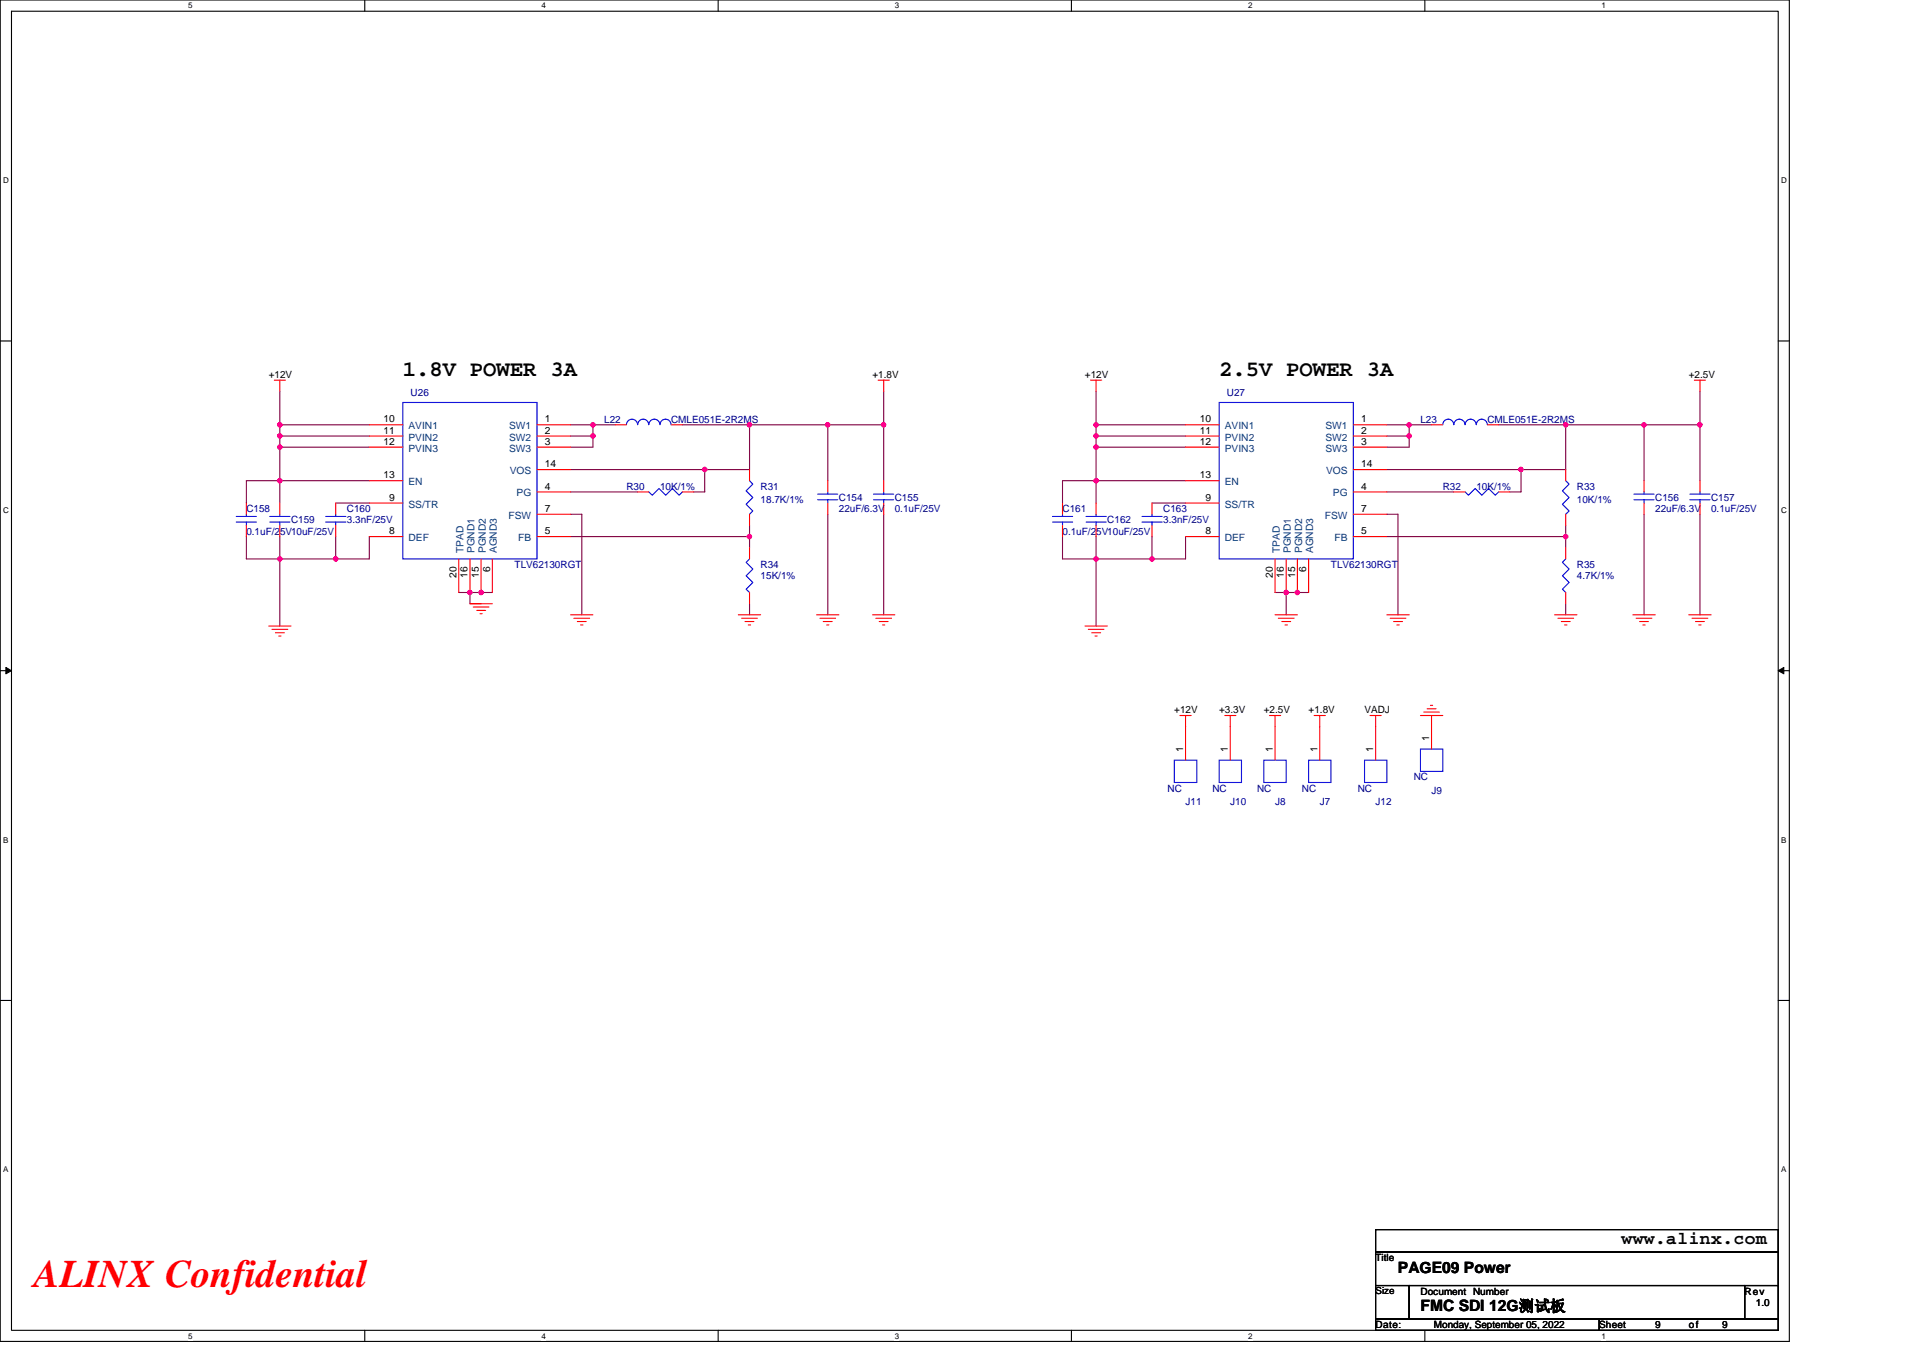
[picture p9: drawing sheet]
<svg xmlns="http://www.w3.org/2000/svg" width="297mm" height="210mm" viewBox="0 0 297 210" stroke-linecap="round" stroke-linejoin="round" font-family="sans-serif">
<path d="M0 0h276.4v207.3h-276.4zM1.8 1.7h272.9v203.8h-272.9z" fill="none" stroke="#000" stroke-width=".17"/>
<g fill="#fff">
<path d="M29.1 .2h.6v1.4h-.6z"/>
<path d="M29.1 205.7h.6v1.4h-.6z"/>
</g>
<path d="M56.3 0v1.7M56.3 205.5v1.8" fill="none" stroke="#000" stroke-width=".17"/>
<g fill="#fff">
<path d="M83.6 .2h.7v1.4h-.7z"/>
<path d="M83.6 205.7h.7v1.4h-.7z"/>
</g>
<path d="M110.9 0v1.7M110.9 205.5v1.8" fill="none" stroke="#000" stroke-width=".17"/>
<g fill="#fff">
<path d="M138.2 .2h.7v1.4h-.7z"/>
<path d="M138.2 205.7h.7v1.4h-.7z"/>
</g>
<path d="M165.5 0v1.7M165.5 205.5v1.8" fill="none" stroke="#000" stroke-width=".17"/>
<g fill="#fff">
<path d="M192.8 .2h.6v1.4h-.6z"/>
<path d="M192.8 205.7h.6v1.4h-.6z"/>
</g>
<path d="M220.1 0v1.7M220.1 205.5v1.8" fill="none" stroke="#000" stroke-width=".17"/>
<g fill="#fff">
<path d="M247.4 .2h.6v1.4h-.6z"/>
<path d="M247.4 205.7h.6v1.4h-.6z"/>
<path d="M.5 27.2h.8v1.4h-.8z"/>
<path d="M275.1 27.2h.9v1.4h-.9z"/>
<path d="M.5 78.1h.8v1.4h-.8z"/>
<path d="M275.1 78.1h.9v1.4h-.9z"/>
</g>
<path d="M0 52.7h1.8M274.7 52.7h1.7" fill="none" stroke="#000" stroke-width=".17"/>
<g fill="#fff">
<path d="M.5 129.1h.8v1.4h-.8z"/>
<path d="M275.1 129.1h.8v1.4h-.8z"/>
</g>
<path d="M0 103.6h1.8M274.7 103.6h1.7" fill="none" stroke="#000" stroke-width=".17"/>
<path d="M.9 103.1l.9 .5-.9 .5zM274.7 103.6l.8-.5v1z" fill="#000" stroke="#000" stroke-width=".15"/>
<g fill="#fff">
<path d="M.5 180h.8v1.4h-.8z"/>
<path d="M275.1 180h.8v1.4h-.8z"/>
</g>
<path d="M0 154.6h1.8M274.7 154.6h1.7M212.5 190h62.2v3.5h-62.2zM212.5 193.5h62.2v5.1h-62.2zM212.5 198.6h5.2v5.2h-5.2zM217.7 198.6h51.8v5.2h-51.8zM269.5 198.6h5.2v5.2h-5.2zM212.5 203.8h34.5v1.7h-34.5zM247 203.8h27.7v1.7h-27.7z" fill="none" stroke="#000" stroke-width=".17"/>
<g fill="none" stroke="#800040" stroke-width=".17">
<path d="M38.1 77.7v-3.4h5.1v3.4M43.2 65.6h13.8M43.2 60.5v5.1M43.2 69.1v5.2h13.8M43.2 65.6v1.8h13.8M43.2 69.1h13.8M43.2 67.4v1.7M51.9 77.7h5.1M88.1 79.5h1.8v15.5M88.1 72.6h20.8M88.1 76h10.4M88.1 67.4h3.5"/>
<path d="M88.1 65.6h3.5M91.6 65.6h3.4M91.6 67.4v1.7h-3.5M91.6 65.6v1.8M105.4 65.6h10.4M108.9 72.6v3.4h-1.8M115.8 65.6h12.1M115.8 65.6v7h-6.9M127.9 79.5v15.5M127.9 65.6v8.7M127.9 65.6h8.6M136.5 60.5v5.1"/>
<path d="M136.5 65.6v8.7M136.5 79.5v15.5M164.1 77.7v-3.4h5.2v3.4M169.3 65.6h13.8M169.3 67.4h13.8M169.3 67.4v1.7M169.3 69.1v5.2h13.8M169.3 60.5v5.1M169.3 65.6v1.8M169.3 69.1h13.8M177.9 77.7h5.2M214.2 79.5h1.7v15.5"/>
<path d="M214.2 76h10.4M214.2 67.4h3.5M214.2 65.6h3.5M214.2 72.6h20.7M217.7 65.6h3.4M217.7 65.6v1.8M217.7 67.4v1.7h-3.5M231.5 65.6h10.3M234.9 72.6v3.4h-1.7M241.8 65.6h12.2M241.8 65.6v7h-6.9M254 65.6h8.6"/>
<path d="M254 79.5v15.5M254 65.6v8.7M262.6 60.5v5.1M262.6 65.6v8.7M262.6 79.5v15.5M38.1 82.9v3.5h5.1M43.2 86.4v10.3M43.2 86.4h8.7M43.2 82.9v3.5M51.9 82.9v3.5M57 82.9v3.5h-5.1M70.9 91.5h1.7"/>
<path d="M72.6 91.5v1.8h1.7M72.6 91.5h3.4M88.1 82.9h27.7M115.8 82.9v1.7M115.8 93.3v1.7M115.8 81.2v1.7M164.1 82.9v3.5h5.2M169.3 86.4v10.3M169.3 86.4h8.6M169.3 82.9v3.5M177.9 82.9v3.5M183.1 82.9v3.5h-5.2"/>
<path d="M197 91.5h1.7M198.7 91.5v3.5M198.7 91.5h3.4M214.2 82.9h27.6M241.8 82.9v1.7M241.8 81.2v1.7M241.8 93.3v1.7"/>
</g>
<g fill="#f0f" stroke="#f0f" stroke-width=".17">
<circle cx="253.9" cy="65.6" r=".34"/>
<circle cx="241.8" cy="65.6" r=".34"/>
<circle cx="217.7" cy="67.3" r=".34"/>
<circle cx="177.9" cy="86.4" r=".34"/>
<circle cx="169.3" cy="86.4" r=".34"/>
<circle cx="262.6" cy="65.6" r=".34"/>
<circle cx="169.3" cy="74.3" r=".34"/>
<circle cx="217.7" cy="65.6" r=".34"/>
<circle cx="241.8" cy="82.9" r=".34"/>
<circle cx="234.9" cy="72.5" r=".34"/>
<circle cx="169.3" cy="65.6" r=".34"/>
<circle cx="198.7" cy="91.5" r=".34"/>
<circle cx="200.4" cy="91.5" r=".34"/>
<circle cx="169.3" cy="67.3" r=".34"/>
<circle cx="169.3" cy="69.1" r=".34"/>
<circle cx="127.8" cy="65.6" r=".34"/>
<circle cx="115.8" cy="65.6" r=".34"/>
<circle cx="136.5" cy="65.6" r=".34"/>
<circle cx="108.9" cy="72.5" r=".34"/>
<circle cx="43.2" cy="69.1" r=".34"/>
<circle cx="43.2" cy="67.3" r=".34"/>
<circle cx="51.9" cy="86.4" r=".34"/>
<circle cx="43.2" cy="74.3" r=".34"/>
<circle cx="91.6" cy="65.6" r=".34"/>
<circle cx="115.8" cy="82.9" r=".34"/>
<circle cx="91.6" cy="67.3" r=".34"/>
<circle cx="43.2" cy="86.4" r=".34"/>
<circle cx="43.2" cy="65.6" r=".34"/>
<circle cx="74.3" cy="91.5" r=".34"/>
<circle cx="72.6" cy="91.5" r=".34"/>
</g>
<g fill="none" stroke="#f00" stroke-width=".17">
<path d="M42.4 58.7h1.7M43.2 58.7v1.8M135.6 58.7h1.8M136.5 58.7v1.8M168.4 58.7h1.8M169.3 58.7v1.8M261.7 58.7h1.7M262.6 58.7v1.8M38.1 77.7v1.8M43.2 77.7v1.8M51.9 77.7v1.8M57 65.6h5.2"/>
<path d="M57 67.4h5.2M57 69.1h5.2M57 74.3h5.2M57 77.7h5.2M82.9 65.6h5.2M82.9 67.4h5.2M82.9 69.1h5.2M82.9 72.6h5.2M82.9 76h5.2M82.9 79.5h5.2M95 65.6h1.8M98.5 76h1.7"/>
<path d="M103.7 65.6h1.7M105.4 76h1.7M115.8 72.6v1.7M115.8 79.5v1.7M127.9 74.3v1.7M127.9 77.7v1.8M136.5 74.3v1.7M136.5 77.7v1.8M164.1 77.7v1.8M169.3 77.7v1.8M177.9 77.7v1.8M183.1 65.6h5.2"/>
<path d="M183.1 67.4h5.2M183.1 69.1h5.2M183.1 74.3h5.2M183.1 77.7h5.2M209 65.6h5.2M209 67.4h5.2M209 69.1h5.2M209 72.6h5.2M209 76h5.2M209 79.5h5.2M221.1 65.6h1.8M224.6 76h1.7"/>
<path d="M229.8 65.6h1.7M231.5 76h1.7M241.8 72.6v1.7M241.8 79.5v1.7M254 74.3v1.7M254 77.7v1.8M262.6 74.3v1.7M262.6 77.7v1.8M38.1 81.2v1.7M41.5 96.7h3.5M42 97.2h2.4M42.5 97.8h1.4"/>
<path d="M43 98.3h.4M43.2 81.2v1.7M51.9 81.2v1.7M57 82.9h5.2M70.9 86.4v5.1M72.6 93.3h3.4M72.6 86.4v5.1M73.1 93.8h2.4M73.6 94.3h1.4M74.1 94.8h.4M74.3 86.4v5.1M76 86.4v5.1"/>
<path d="M82.9 82.9h5.2M88.1 95h3.5M88.6 95.5h2.5M89.2 96h1.3M89.7 96.6h.3M114 95h3.5M114.6 95.5h2.4M115.1 96h1.4M115.6 96.6h.3M115.8 91.5v1.8M115.8 84.6v1.8M126.1 95h3.5"/>
<path d="M126.7 95.5h2.4M127.2 96h1.3M127.7 96.6h.3M134.8 95h3.4M135.3 95.5h2.4M135.8 96h1.4M136.3 96.6h.4M164.1 81.2v1.7M167.6 96.7h3.4M168.1 97.2h2.4M168.6 97.8h1.4M169.1 98.3h.4"/>
<path d="M169.3 81.2v1.7M177.9 81.2v1.7M183.1 82.9h5.2M197 95h3.4M197 86.4v5.1M197.5 95.5h2.4M198 96h1.4M198.5 96.6h.4M198.7 86.4v5.1M200.4 86.4v5.1M202.1 86.4v5.1M209 82.9h5.2"/>
<path d="M214.2 95h3.5M214.7 95.5h2.5M215.3 96h1.3M215.8 96.6h.3M240.1 95h3.5M240.6 95.5h2.5M241.2 96h1.3M241.7 96.6h.3M241.8 91.5v1.8M241.8 84.6v1.8M252.2 95h3.5M252.7 95.5h2.5"/>
<path d="M253.3 96h1.3M253.8 96.6h.3M260.9 95h3.4M261.4 95.5h2.4M261.9 96h1.4M262.4 96.6h.4M182.3 110.6h1.7M183.1 110.6v6.9M189.2 110.6h1.7M190 110.6v6.9M196.1 110.6h1.7M197 110.6v6.9"/>
<path d="M203 110.6h1.7M203.9 110.6v6.9M211.6 110.6h1.8M212.5 110.6v6.9M219.4 110.6h3.5M219.9 110h2.4M220.4 109.5h1.4M221 109h.3M221.1 110.6v5.1"/>
</g>
<g fill="none" stroke="#00f" stroke-width=".17">
<path d="M36.5 79.8h3.1M38.1 79.5v.3M41.7 79.8h3.1M43.2 79.5v.3M50.3 79.8h3.1M51.9 79.5v.3M62.2 62.2h20.7v24.2h-20.7zM98.5 65.6a.86 .86 0 0 0-.9-.8 .86 .86 0 0 0-.8 .8M100.2 76l.6 .5 1-1 1 1 1.1-1 1 1 .5-.5M103.6 65.6a.86 .86 0 0 0-.8-.8 .86 .86 0 0 0-.9 .8 .87 .87 0 0 0-.8-.8 .87 .87 0 0 0-.9 .8 .85 .85 0 0 0-.8-.8 .85 .85 0 0 0-.9 .8M115.8 74.3l.5 .5-1.1 1 1.1 1.1-1.1 1 1.1 1.1-.5 .5M126.3 77.2h3.1"/>
<path d="M126.3 76.3h3.1M127.9 76v.3M127.9 77.2v.5M134.9 77.2h3.1M134.9 76.3h3.1M136.5 76v.3M136.5 77.2v.5M162.6 79.8h3.1M164.1 79.5v.3M167.8 79.8h3.1M169.3 79.5v.3M176.4 79.8h3.1"/>
<path d="M177.9 79.5v.3M188.3 62.2h20.7v24.2h-20.7zM226.3 76l.5 .5 1.1-1 1 1 1-1 1.1 1 .5-.5M229.7 65.6a.86 .86 0 0 0-.8-.8 .86 .86 0 0 0-.9 .8 .87 .87 0 0 0-.8-.8 .87 .87 0 0 0-.9 .8 .87 .87 0 0 0-.9-.8 .87 .87 0 0 0-.8 .8 .85 .85 0 0 0-.9-.8 .85 .85 0 0 0-.8 .8M241.8 74.3l.6 .5-1.1 1 1.1 1.1-1.1 1 1.1 1.1-.6 .5M252.4 77.2h3.1M252.4 76.3h3.1M254 76v.3M254 77.2v.5M261 77.2h3.1M261 76.3h3.1M262.6 76v.3"/>
<path d="M262.6 77.2v.5M36.5 80.7h3.1M38.1 80.7v.5M41.7 80.7h3.1M43.2 80.7v.5M50.3 80.7h3.1M51.9 80.7v.5M115.8 86.4l-.6 .5 1.1 1-1.1 1.1 1.1 1-1.1 1 .6 .5M162.6 80.7h3.1M164.1 80.7v.5M167.8 80.7h3.1M169.3 80.7v.5"/>
<path d="M176.4 80.7h3.1M177.9 80.7v.5M241.8 86.4l-.5 .5 1.1 1-1.1 1.1 1.1 1-1.1 1 .5 .5M181.4 117.5h3.5v3.4h-3.5zM188.3 117.5h3.5v3.4h-3.5zM195.2 117.5h3.5v3.4h-3.5zM202.1 117.5h3.5v3.4h-3.5zM210.8 117.5h3.4v3.4h-3.4zM219.4 115.7h3.5v3.5h-3.5z"/>
</g>
<text font-size="6" fill="#f00" x="5.2" y="198.8">ALINX Confidential</text>
<g font-size="3.4">
<text x="62.2" y="58.1">1.8V POWER 3A</text>
<text x="188.3" y="58.1">2.5V POWER 3A</text>
</g>
<text font-size="2.8" x="250.5" y="192.3">www.alinx.com</text>
<g font-size="2.4">
<text x="215.9" y="196.7">PAGE09 Power</text>
<text x="219.4" y="202.6">FMC SDI 12G测试板</text>
</g>
<g font-size="1.5">
<text x="41.5" y="58.4">+12V</text>
<text x="134.8" y="58.4">+1.8V</text>
<text x="167.6" y="58.4">+12V</text>
<text x="260.9" y="58.4">+2.5V</text>
<text x="59.2" y="65.3">10</text>
<text x="84.2" y="65.3">1</text>
<text x="185.3" y="65.3">10</text>
<text x="210.2" y="65.3">1</text>
<text x="59.2" y="67">11</text>
<text x="59.2" y="68.7">12</text>
<text x="84.2" y="67">2</text>
<text x="84.2" y="68.7">3</text>
<text x="185.3" y="67">11</text>
<text x="185.3" y="68.7">12</text>
<text x="210.2" y="67">2</text>
<text x="210.2" y="68.7">3</text>
<text x="59.2" y="73.9">13</text>
<text x="60.1" y="77.4">9</text>
<text x="84.2" y="72.2">14</text>
<text x="84.2" y="75.6">4</text>
<text x="185.3" y="73.9">13</text>
<text x="186.2" y="77.4">9</text>
<text x="210.2" y="72.2">14</text>
<text x="210.2" y="75.6">4</text>
<text x="60.1" y="82.6">8</text>
<text x="84.2" y="82.6">5</text>
<text x="84.2" y="79.1">7</text>
<text x="186.2" y="82.6">8</text>
<text x="210.2" y="82.6">5</text>
<text x="210.2" y="79.1">7</text>
<text x="70.5" y="89.3" transform="rotate(-90 70.5 89.3)">20</text>
<text x="72.2" y="89.3" transform="rotate(-90 72.2 89.3)">16</text>
<text x="74" y="89.3" transform="rotate(-90 74 89.3)">15</text>
<text x="75.7" y="88.5" transform="rotate(-90 75.7 88.5)">6</text>
<text x="196.6" y="89.3" transform="rotate(-90 196.6 89.3)">20</text>
<text x="198.3" y="89.3" transform="rotate(-90 198.3 89.3)">16</text>
<text x="200" y="89.3" transform="rotate(-90 200 89.3)">15</text>
<text x="201.8" y="88.5" transform="rotate(-90 201.8 88.5)">6</text>
<text x="181.4" y="110.2">+12V</text>
<text x="188.3" y="110.2">+3.3V</text>
<text x="195.2" y="110.2">+2.5V</text>
<text x="202.1" y="110.2">+1.8V</text>
<text x="210.8" y="110.2">VADJ</text>
<text x="182.8" y="116.2" transform="rotate(-90 182.8 116.2)">1</text>
<text x="189.7" y="116.2" transform="rotate(-90 189.7 116.2)">1</text>
<text x="196.6" y="116.2" transform="rotate(-90 196.6 116.2)">1</text>
<text x="203.5" y="116.2" transform="rotate(-90 203.5 116.2)">1</text>
<text x="212.1" y="116.2" transform="rotate(-90 212.1 116.2)">1</text>
<text x="220.8" y="114.5" transform="rotate(-90 220.8 114.5)">1</text>
<text x="212.5" y="194.9">Title</text>
<text x="212.5" y="200">Size</text>
<text x="219.4" y="200">Document Number</text>
<text x="269.5" y="200">Rev</text>
<text x="271.2" y="201.8">1.0</text>
<text x="212.5" y="205.2">Date:</text>
<text x="221.5" y="205.2">Monday, September 05, 2022</text>
<text x="247" y="205.2">Sheet</text>
<text x="255.7" y="205.2">9</text>
<text x="260.9" y="205.2">of</text>
<text x="266" y="205.2">9</text>
</g>
<g font-size="1.5" fill="#000080">
<text x="63.4" y="61.2">U26</text>
<text x="93.3" y="65.3">L22</text>
<text x="103.7" y="65.3">CMLE051E-2R2MS</text>
<text x="189.5" y="61.2">U27</text>
<text x="219.4" y="65.3">L23</text>
<text x="229.8" y="65.3">CMLE051E-2R2MS</text>
<text x="96.8" y="75.7">R30</text>
<text x="102" y="75.7">10K/1%</text>
<text x="117.5" y="75.7">R31</text>
<text x="117.5" y="77.7">18.7K/1%</text>
<text x="129.6" y="77.4">C154</text>
<text x="138.2" y="77.4">C155</text>
<text x="222.9" y="75.7">R32</text>
<text x="228" y="75.7">10K/1%</text>
<text x="243.6" y="75.7">R33</text>
<text x="243.6" y="77.7">10K/1%</text>
<text x="255.7" y="77.4">C156</text>
<text x="264.3" y="77.4">C157</text>
<text x="38.1" y="79.1">C158</text>
<text x="38.1" y="82.6">0.1uF/25V10uF/25V</text>
<text x="45" y="80.9">C159</text>
<text x="53.6" y="79.1">C160</text>
<text x="53.6" y="80.9">3.3nF/25V</text>
<text x="129.6" y="79.1">22uF/6.3V</text>
<text x="138.2" y="79.1">0.1uF/25V</text>
<text x="164.1" y="79.1">C161</text>
<text x="164.1" y="82.6">0.1uF/25V10uF/25V</text>
<text x="171" y="80.9">C162</text>
<text x="179.7" y="79.1">C163</text>
<text x="179.7" y="80.9">3.3nF/25V</text>
<text x="255.7" y="79.1">22uF/6.3V</text>
<text x="264.3" y="79.1">0.1uF/25V</text>
<text x="79.5" y="87.8">TLV62130RGT</text>
<text x="117.5" y="87.8">R34</text>
<text x="117.5" y="89.5">15K/1%</text>
<text x="205.6" y="87.8">TLV62130RGT</text>
<text x="243.6" y="87.8">R35</text>
<text x="243.6" y="89.5">4.7K/1%</text>
<text x="180.4" y="122.3">NC</text>
<text x="183.1" y="124.4">J11</text>
<text x="187.3" y="122.3">NC</text>
<text x="190" y="124.4">J10</text>
<text x="194.2" y="122.3">NC</text>
<text x="197" y="124.4">J8</text>
<text x="201.1" y="122.3">NC</text>
<text x="203.9" y="124.4">J7</text>
<text x="209.7" y="122.3">NC</text>
<text x="212.5" y="124.4">J12</text>
<text x="218.4" y="120.6">NC</text>
<text x="221.1" y="122.7">J9</text>
</g>
<g font-size="1.5" fill="#004080">
<text x="63.1" y="66.3">AVIN1</text>
<text x="63.1" y="68.1">PVIN2</text>
<text x="63.1" y="69.8">PVIN3</text>
<text x="78.6" y="66.3">SW1</text>
<text x="78.6" y="68.1">SW2</text>
<text x="78.6" y="69.8">SW3</text>
<text x="189.2" y="66.3">AVIN1</text>
<text x="189.2" y="68.1">PVIN2</text>
<text x="189.2" y="69.8">PVIN3</text>
<text x="204.7" y="66.3">SW1</text>
<text x="204.7" y="68.1">SW2</text>
<text x="204.7" y="69.8">SW3</text>
<text x="63.1" y="75">EN</text>
<text x="78.7" y="73.3">VOS</text>
<text x="79.8" y="76.7">PG</text>
<text x="189.2" y="75">EN</text>
<text x="204.8" y="73.3">VOS</text>
<text x="205.9" y="76.7">PG</text>
<text x="63.1" y="78.4">SS/TR</text>
<text x="63.1" y="83.6">DEF</text>
<text x="78.5" y="80.2">FSW</text>
<text x="80" y="83.6">FB</text>
<text x="189.2" y="78.4">SS/TR</text>
<text x="189.2" y="83.6">DEF</text>
<text x="204.6" y="80.2">FSW</text>
<text x="206.1" y="83.6">FB</text>
<text x="71.6" y="85.5" transform="rotate(-90 71.6 85.5)">TPAD</text>
<text x="73.3" y="85.5" transform="rotate(-90 73.3 85.5)">PGND1</text>
<text x="75" y="85.5" transform="rotate(-90 75 85.5)">PGND2</text>
<text x="76.8" y="85.5" transform="rotate(-90 76.8 85.5)">AGND3</text>
<text x="197.7" y="85.5" transform="rotate(-90 197.7 85.5)">TPAD</text>
<text x="199.4" y="85.5" transform="rotate(-90 199.4 85.5)">PGND1</text>
<text x="201.1" y="85.5" transform="rotate(-90 201.1 85.5)">PGND2</text>
<text x="202.9" y="85.5" transform="rotate(-90 202.9 85.5)">AGND3</text>
</g>
<g font-size="1.2">
<text x="29.1" y="1.3">5</text>
<text x="83.6" y="1.3">4</text>
<text x="138.2" y="1.3">3</text>
<text x="192.8" y="1.3">2</text>
<text x="247.4" y="1.3">1</text>
<text x=".5" y="28.3">D</text>
<text x="275.1" y="28.3">D</text>
<text x=".5" y="79.2">C</text>
<text x="275.1" y="79.2">C</text>
<text x=".5" y="130.2">B</text>
<text x="275.1" y="130.2">B</text>
<text x=".5" y="181.1">A</text>
<text x="275.1" y="181.1">A</text>
<text x="29.1" y="206.8">5</text>
<text x="83.6" y="206.8">4</text>
<text x="138.2" y="206.8">3</text>
<text x="192.8" y="206.8">2</text>
<text x="247.4" y="206.8">1</text>
</g>
</svg>
